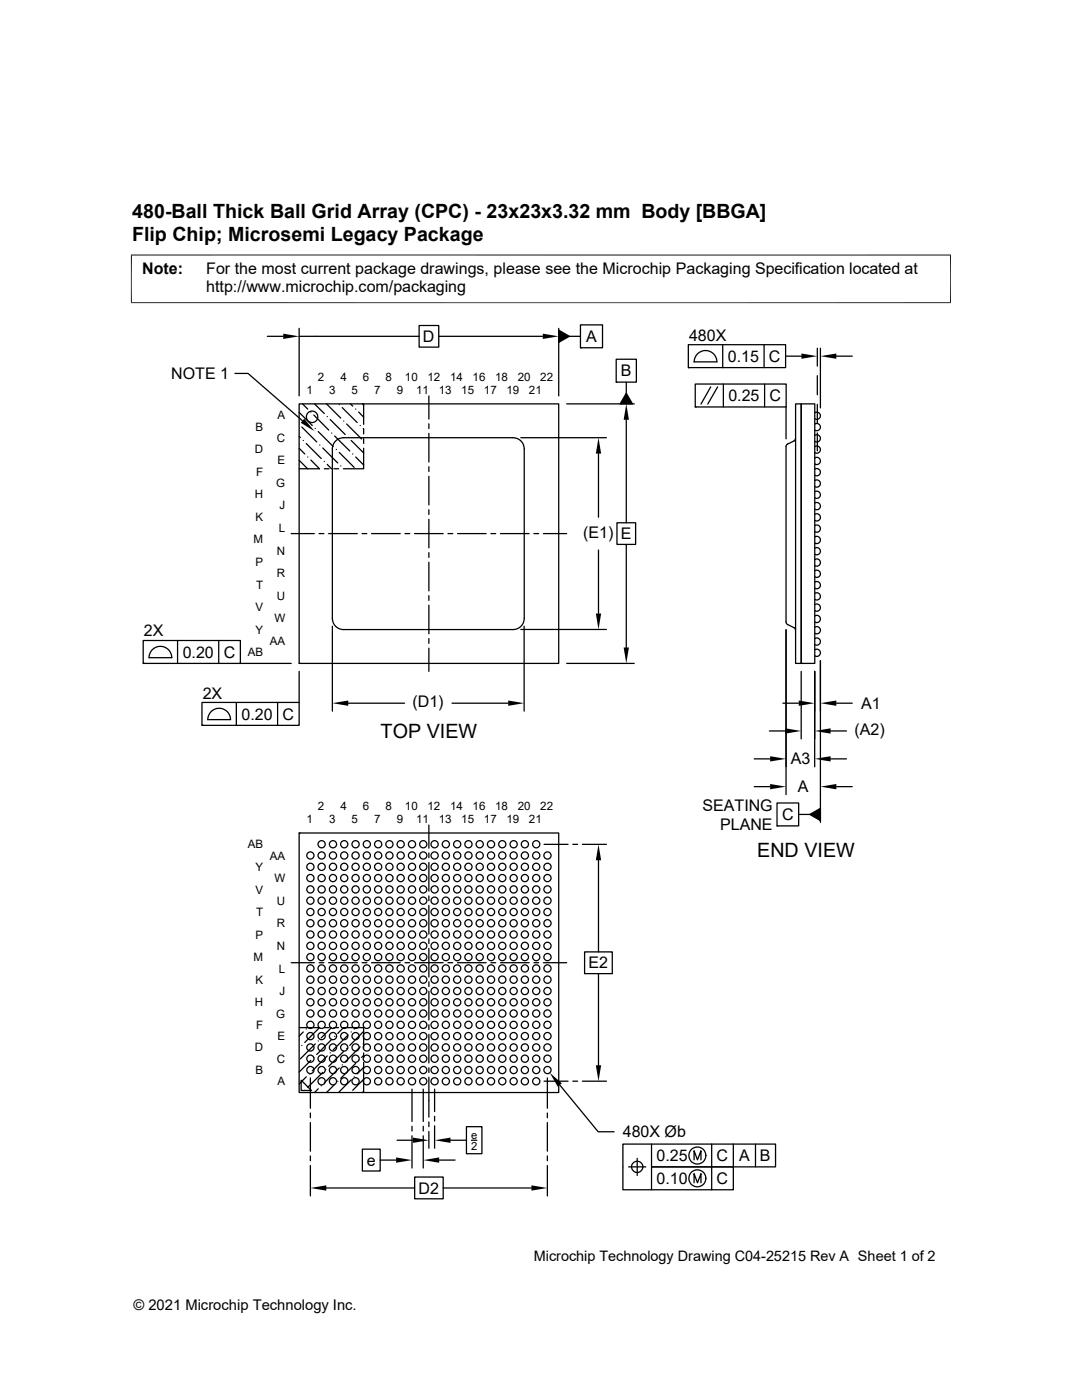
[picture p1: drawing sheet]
<svg xmlns="http://www.w3.org/2000/svg" width="216mm" height="279mm" viewBox="0 0 216 279" stroke-linecap="round" stroke-linejoin="round" font-family="sans-serif">
<g fill="none" stroke="#000" stroke-width=".25">
<path d="M46.9 74.5h2.6l10.8 9.5M53.3 67.1h3.2M59.7 67.1h23.9M59.7 65.5v13.5M83.6 65h3.9v4.3h-3.9zM85.6 79v4.6M87.5 67.1h20.8M111.5 65.9l2.1 1.2-2.1 1.2zM111.5 65.5v13.5M113.6 67.1h2.2M115.8 64.8h4.4v4.6h-4.4zM115.8 69.4h.1"/>
<path d="M123 71.7h4v4.6h-4zM123 76.3h.1M125 78.5l1.2 2.1h-2.5zM125 76.3v2.2M137.4 68.8h19.4v4.6h-19.4zM137.4 73.4h.1M138.5 72.2h4.5a2.26 2.26 0 0 0-2.2-2.2 2.26 2.26 0 0 0-2.3 2.2M138.7 76.6h18.2v4.6h-18.2zM141.8 77.2l-1.9 3.4M143.2 77.2l-2 3.4M144.2 68.8v4.6M144.3 76.6v4.6"/>
<path d="M152.5 68.8v4.6M152.6 76.6v4.6M156.7 71.1h3.2M163.1 69.5v3.6M163.1 75v3.8M163.7 69.5v11.9M166.9 71.1h3.2M59.7 80.6h51.8v51.8h-51.8zM59.7 91.9l1.7 1.7M59.7 87.1l.2 .2M59.7 89.5l1.1 1.1M59.7 82.3l2.6 2.6"/>
<path d="M60.2 85.2l3 3M60.4 80.6l1 1M60.5 87.9h.1M61.1 88.5l3 3M61.4 91.2h.1M62 91.8l1.8 1.8h-4.1M62 82.2h.1M62.6 82.8l3 3M62.8 80.6l1.9 1.9M62.9 85.5h.1M63.5 86.1l3 3M63.8 88.8h.1"/>
<path d="M64.4 89.4l3 3M64.7 92.1h.1M64.7 93.6h1M65.2 80.6l2.8 2.8M65.3 92.7l.8 .9M65.3 83.1h.1M65.9 83.7l3 3M66.2 86.4h.1M66.6 93.6h1M66.8 87l3 3M67 88l.7-.5 .9-.1h33.8a2.24 2.24 0 0 1 2.2 2.2v33.8a2.24 2.24 0 0 1-2.2 2.2h-33.8a2.24 2.24 0 0 1-2.3-2.2v-33.8l.2-.9zM67.1 89.7h.1"/>
<path d="M67.7 90.3l3 3M67.7 80.8h.1M68 93h.1M68.3 81.3l3 3M68.6 84h.1M69.2 84.6l3 3M69.5 87.3h.1M69.9 80.6l.5 .4M70.1 87.9l2.5 2.5M70.4 90.6h.1M71 91.2l1.6 1.6M71 81.6h.1"/>
<path d="M71.6 82.2l1 1M71.9 84.9h.1M72.3 80.6l.3 .3M72.5 85.5l.1 .1M72.6 89.5v4.1h-4.1M72.6 80.6v4.1M72.6 85.6v1M72.6 87.5v1M85.6 84.6v.9M85.6 86.5v5.7M85.6 93.2v.9M85.6 95.1v5.7"/>
<path d="M103.9 87.4h17.1M113.1 80.6h13.5M119.4 90.5v12.7M125 83.8v20.5M138.7 81.2h.1M156.8 81.2v6.4M158.4 88l-1.3 .6-.3 .4v35.2l.3 .4 1.4 .7 .2 .5M158.7 87.5l-.1 .3-.2 .2M158.7 80.6h1.2v51.8h-1.2zM159.9 80.6h2.7v51.8h-2.7zM162.6 98.1a.72 .72 0 0 1 1.1 .6 .72 .72 0 0 1-1.1 .6M162.6 95.9a.72 .72 0 0 1 1.1 .6 .72 .72 0 0 1-1.1 .6"/>
<path d="M162.6 93.6a.72 .72 0 0 1 1.1 .6 .72 .72 0 0 1-1.1 .6M162.6 91.4a.72 .72 0 0 1 1.1 .6 .72 .72 0 0 1-1.1 .6M162.6 89.1a.72 .72 0 0 1 1.1 .6 .72 .72 0 0 1-1.1 .6M162.6 86.9a.72 .72 0 0 1 1.1 .6 .72 .72 0 0 1-1.1 .6M162.6 84.6a.72 .72 0 0 1 1.1 .6 .72 .72 0 0 1-1.1 .6M162.6 82.4a.72 .72 0 0 1 1.1 .6 .72 .72 0 0 1-1.1 .6M163.1 80.7v3.8M163.1 86.4v3.6M58.1 106.5h4.6M63.7 106.5h.9M65.6 106.5h5.7M72.2 106.5h1"/>
<path d="M74.1 106.5h5.8M80.8 106.5h1M82.7 106.5h5.7M85.6 101.7v1M85.6 103.6v5.7M85.6 110.3v1M85.6 112.2v5.7M85.6 118.9v.9M89.4 106.5h.9M91.3 106.5h5.7M98 106.5h.9M99.9 106.5h5.7"/>
<path d="M106.5 106.5h1M108.4 106.5h4.7M119.4 109.8v12.6M123.1 104.3h3.7v4.3h-3.7zM125 108.6v20.6M162.6 118.4a.72 .72 0 0 1 1.1 .6 .72 .72 0 0 1-1.1 .6M162.6 116.2a.72 .72 0 0 1 1.1 .6 .72 .72 0 0 1-1.1 .6M162.6 113.9a.72 .72 0 0 1 1.1 .6 .72 .72 0 0 1-1.1 .6M162.6 111.7a.72 .72 0 0 1 1.1 .6 .72 .72 0 0 1-1.1 .6M162.6 109.4a.72 .72 0 0 1 1.1 .6 .72 .72 0 0 1-1.1 .6M162.6 107.2a.72 .72 0 0 1 1.1 .6 .72 .72 0 0 1-1.1 .6M162.6 104.9a.72 .72 0 0 1 1.1 .6 .72 .72 0 0 1-1.1 .6"/>
<path d="M162.6 102.7a.72 .72 0 0 1 1.1 .6 .72 .72 0 0 1-1.1 .5M162.6 100.4a.72 .72 0 0 1 1.1 .6 .72 .72 0 0 1-1.1 .6M28.6 127.8h19.4v4.6h-19.4zM28.6 132.4h.1M30.5 129.5a2.27 2.27 0 0 1 2.4-.3 2.27 2.27 0 0 1 1.4 2.1h-4.6l.3-1zM35.4 127.8v4.6M43.6 127.8v4.6M48 132.4h10.1M59.7 134v6.2M59.7 132.4h.1M66.3 125v16.9M85.6 120.8v5.7"/>
<path d="M85.6 127.4v1M85.6 129.3v4.7M103.9 125.6h17.1M104.6 125v16.9M113.1 132.4h13.5M156.8 125.7v32.9M159.9 132.4h.1M159.9 134v13.5M162.6 134v19M162.6 129.7a.72 .72 0 0 1 1.1 .6 .72 .72 0 0 1-1.1 .6M162.6 127.4a.72 .72 0 0 1 1.1 .6 .72 .72 0 0 1-1.1 .6M162.6 125.2a.72 .72 0 0 1 1.1 .6 .72 .72 0 0 1-1.1 .6"/>
<path d="M162.6 122.9a.72 .72 0 0 1 1.1 .6 .72 .72 0 0 1-1.1 .6M162.6 120.7a.72 .72 0 0 1 1.1 .6 .72 .72 0 0 1-1.1 .6M163.7 131.8v32.3M40.3 140.2h19.4v4.6h-19.4zM40.3 144.8h.1M42.2 141.9a2.27 2.27 0 0 1 2.5-.3 2.27 2.27 0 0 1 1.3 2h-4.5l.2-.9zM47.2 140.2v4.6M55.4 140.2v4.6M69.5 140.3h11.2M90.2 140.3h11.2M150.5 151.4h3.2M150.5 157h3.2"/>
<path d="M153.5 145.9h3.2M156.2 140.3h3.2M165.7 145.9h3.2M165.7 151.4h3.2M166.9 140.3h3.2M166.9 157h3.2M59.7 166.2h51.8v51.8h-51.8zM59.7 166.2h.1M85.6 164.7v4.6M85.6 170.2v1M85.6 172.1v5.7M85.6 178.8v.9"/>
<path d="M108.6 168.5h4.7M114.3 168.5h1M116.2 168.5h4.8M119.4 171.7v18.3M155 160.3h4.4v4.5h-4.4zM155 164.8h.1M159.4 162.5h2.2M161.6 162.5l2.1-1.2v2.5zM58.1 192.1h4.6M63.7 192.1h.9M65.6 192.1h5.7M72.2 192.1h1"/>
<path d="M74.1 192.1h5.8M80.8 192.1h1M82.7 192.1h5.7M85.6 180.7v5.7M85.6 187.4v.9M85.6 189.3v5.7M85.6 195.9v1M85.6 197.8v5.8M89.4 192.1h.9M91.3 192.1h5.7M98 192.1h.9M99.9 192.1h5.7"/>
<path d="M106.5 192.1h1M108.4 192.1h4.7M116.6 190h5.6v4.3h-5.6zM119.4 194.3v18.3M59.7 205.1h4.1l-3 2.9M60.1 215.6l2 2h-2zM60.2 208.6h.1M60.5 206l-.8 .8M60.8 217.6h.1M61.1 214.9l-1.4 1.4M61.1 205.4h.1M61.7 214.3h.1"/>
<path d="M61.9 215.1v6.1M62 211.6l-2.3 2.4M62.6 211h.1M62.9 208.3l-3 3M63.5 217.3l-.7 .7M63.5 207.8h.1M64.1 216.7h.1M64.4 214l-3 3M64.7 205.1h1M65 213.4h.1M65.3 210.7l-3 3M65.9 210.1h.1"/>
<path d="M66.1 205.1l-2 2M66.2 207.4l-3 3M66.6 205.1h1M66.8 216.4l-1.6 1.6M66.8 206.8h.1M67.4 215.8h.1M67.4 206.2l1.1-1.1h4.1v4.1M67.7 213.1l-3 3M68.3 212.5h.1M68.6 209.8l-3 3M69.2 209.2h.1M69.5 206.5l-3 3"/>
<path d="M70.1 215.5l-2.6 2.5M70.1 206h.1M70.7 214.9h.1M70.9 205.1l-.2 .3M71 212.2l-3 3M71.6 211.6h.1M71.9 208.9l-3 3M72.5 217.9l-.2 .1M72.5 208.3h.1M72.6 215.4l-2.2 2.2M72.6 210.1v1M72.6 212v1l-1.3 1.3"/>
<path d="M72.6 214v4M72.6 210.6l-.4 .4M72.6 205.8l-2.8 2.8M82.2 217.4v6.4M84.5 217.4v6.4M85.6 204.5v1M85.6 206.4v5.7M85.6 213.1v.9M85.6 215v7.9M86.7 217.4v4.4M108.6 215.8h4.7M109.2 215.1v6.1"/>
<path d="M111.7 216.5l7.7 9.4h3.1M114.3 215.8h1M116.2 215.8h4.8M61.9 222.1v1M61.9 224v5.7M61.9 230.7v.9M61.9 232.6v6.1M65.1 237.1h17.6M72.3 229.3h3.6v4.4h-3.6zM75.9 231.5h3.1M79.2 227.6h3.2M82.2 224.8v.9"/>
<path d="M82.2 226.7v6.4M82.7 234.9h5.7v4.3h-5.7zM84.5 224.8v.9M84.5 226.7v6.4M85.6 223.9v1M85.6 225.8v3.4M86.7 222.8v.9M86.7 224.7v4.5M87.6 231.5h3.2M88.4 237.1h17.6M89.9 227.6h3.2M93.1 224.9h3.1v5.4h-3.1z"/>
<path d="M94.1 227.6h1M109.2 222.1v1M109.2 224v5.7M109.2 230.7v.9M109.2 232.6v6.1M125.4 232.9h3.5M127.1 231.2v3.4M128.3 232.9a1.13 1.13 0 0 1-1.6 .9 1.13 1.13 0 0 1-.3-1.8 1.13 1.13 0 0 1 1.8 .5l.1 .4M130 228.3v4.6h16.3v4.5h-22v-9.1h30.4v4.6h-24.7v4.5M138.5 231.5v-1.8l.7 1.8 .7-1.8v1.8M138.5 236.1v-1.9l.7 1.9 .7-1.9v1.9M142 228.3v9.1"/>
<path d="M146.3 228.3v4.6M150.7 228.3v4.6"/>
<circle cx="62.3" cy="83.2" r="1.15"/>
<circle cx="61.9" cy="173" r=".71"/>
<circle cx="61.9" cy="179.7" r=".71"/>
<circle cx="61.9" cy="175.2" r=".71"/>
<circle cx="61.9" cy="177.5" r=".71"/>
<circle cx="61.9" cy="170.7" r=".71"/>
<circle cx="64.2" cy="179.7" r=".71"/>
<circle cx="64.2" cy="170.7" r=".71"/>
<circle cx="64.2" cy="175.2" r=".71"/>
<circle cx="64.2" cy="177.5" r=".71"/>
<circle cx="64.2" cy="173" r=".71"/>
<circle cx="64.2" cy="168.5" r=".71"/>
<circle cx="66.4" cy="179.7" r=".71"/>
<circle cx="66.4" cy="177.5" r=".71"/>
<circle cx="66.4" cy="173" r=".71"/>
<circle cx="66.4" cy="170.7" r=".71"/>
<circle cx="66.4" cy="168.5" r=".71"/>
<circle cx="66.4" cy="175.2" r=".71"/>
<circle cx="68.7" cy="173" r=".71"/>
<circle cx="68.7" cy="168.5" r=".71"/>
<circle cx="68.7" cy="179.7" r=".71"/>
<circle cx="68.7" cy="170.7" r=".71"/>
<circle cx="68.7" cy="177.5" r=".71"/>
<circle cx="68.7" cy="175.2" r=".71"/>
<circle cx="71" cy="170.7" r=".71"/>
<circle cx="71" cy="168.5" r=".71"/>
<circle cx="71" cy="179.7" r=".71"/>
<circle cx="71" cy="177.5" r=".71"/>
<circle cx="71" cy="173" r=".71"/>
<circle cx="71" cy="175.2" r=".71"/>
<circle cx="73.2" cy="177.5" r=".71"/>
<circle cx="73.2" cy="175.2" r=".71"/>
<circle cx="73.2" cy="173" r=".71"/>
<circle cx="73.2" cy="179.7" r=".71"/>
<circle cx="73.2" cy="168.5" r=".71"/>
<circle cx="73.2" cy="170.7" r=".71"/>
<circle cx="75.5" cy="177.5" r=".71"/>
<circle cx="75.5" cy="173" r=".71"/>
<circle cx="75.5" cy="179.7" r=".71"/>
<circle cx="75.5" cy="175.2" r=".71"/>
<circle cx="75.5" cy="170.7" r=".71"/>
<circle cx="75.5" cy="168.5" r=".71"/>
<circle cx="77.7" cy="179.7" r=".71"/>
<circle cx="77.7" cy="177.5" r=".71"/>
<circle cx="77.7" cy="170.7" r=".71"/>
<circle cx="77.7" cy="168.5" r=".71"/>
<circle cx="77.7" cy="175.2" r=".71"/>
<circle cx="77.7" cy="173" r=".71"/>
<circle cx="80" cy="175.2" r=".71"/>
<circle cx="80" cy="168.5" r=".71"/>
<circle cx="80" cy="170.7" r=".71"/>
<circle cx="80" cy="179.7" r=".71"/>
<circle cx="80" cy="173" r=".71"/>
<circle cx="80" cy="177.5" r=".71"/>
<circle cx="82.2" cy="173" r=".71"/>
<circle cx="82.2" cy="177.5" r=".71"/>
<circle cx="82.2" cy="170.7" r=".71"/>
<circle cx="82.2" cy="168.5" r=".71"/>
<circle cx="82.2" cy="179.7" r=".71"/>
<circle cx="82.2" cy="175.2" r=".71"/>
<circle cx="84.5" cy="173" r=".71"/>
<circle cx="84.5" cy="170.7" r=".71"/>
<circle cx="84.5" cy="175.2" r=".71"/>
<circle cx="84.5" cy="177.5" r=".71"/>
<circle cx="84.5" cy="179.7" r=".71"/>
<circle cx="84.5" cy="168.5" r=".71"/>
<circle cx="86.7" cy="177.5" r=".71"/>
<circle cx="86.7" cy="175.2" r=".71"/>
<circle cx="86.7" cy="170.7" r=".71"/>
<circle cx="86.7" cy="168.5" r=".71"/>
<circle cx="86.7" cy="173" r=".71"/>
<circle cx="86.7" cy="179.7" r=".71"/>
<circle cx="89" cy="179.7" r=".71"/>
<circle cx="89" cy="177.5" r=".71"/>
<circle cx="89" cy="173" r=".71"/>
<circle cx="89" cy="168.5" r=".71"/>
<circle cx="89" cy="175.2" r=".71"/>
<circle cx="89" cy="170.7" r=".71"/>
<circle cx="91.2" cy="179.7" r=".71"/>
<circle cx="91.2" cy="177.5" r=".71"/>
<circle cx="91.2" cy="175.2" r=".71"/>
<circle cx="91.2" cy="173" r=".71"/>
<circle cx="91.2" cy="168.5" r=".71"/>
<circle cx="91.2" cy="170.7" r=".71"/>
<circle cx="93.5" cy="177.5" r=".71"/>
<circle cx="93.5" cy="179.7" r=".71"/>
<circle cx="93.5" cy="173" r=".71"/>
<circle cx="93.5" cy="170.7" r=".71"/>
<circle cx="93.5" cy="175.2" r=".71"/>
<circle cx="93.5" cy="168.5" r=".71"/>
<circle cx="95.7" cy="177.5" r=".71"/>
<circle cx="95.7" cy="175.2" r=".71"/>
<circle cx="95.7" cy="173" r=".71"/>
<circle cx="95.7" cy="168.5" r=".71"/>
<circle cx="95.7" cy="179.7" r=".71"/>
<circle cx="95.7" cy="170.7" r=".71"/>
<circle cx="98" cy="179.7" r=".71"/>
<circle cx="98" cy="177.5" r=".71"/>
<circle cx="98" cy="170.7" r=".71"/>
<circle cx="98" cy="168.5" r=".71"/>
<circle cx="98" cy="175.2" r=".71"/>
<circle cx="98" cy="173" r=".71"/>
<circle cx="100.2" cy="179.7" r=".71"/>
<circle cx="100.2" cy="175.2" r=".71"/>
<circle cx="100.2" cy="170.7" r=".71"/>
<circle cx="100.2" cy="177.5" r=".71"/>
<circle cx="100.2" cy="173" r=".71"/>
<circle cx="100.2" cy="168.5" r=".71"/>
<circle cx="102.5" cy="177.5" r=".71"/>
<circle cx="102.5" cy="179.7" r=".71"/>
<circle cx="102.5" cy="170.7" r=".71"/>
<circle cx="102.5" cy="175.2" r=".71"/>
<circle cx="102.5" cy="173" r=".71"/>
<circle cx="102.5" cy="168.5" r=".71"/>
<circle cx="104.7" cy="179.7" r=".71"/>
<circle cx="104.7" cy="177.5" r=".71"/>
<circle cx="104.7" cy="175.2" r=".71"/>
<circle cx="104.7" cy="173" r=".71"/>
<circle cx="104.7" cy="170.7" r=".71"/>
<circle cx="104.7" cy="168.5" r=".71"/>
<circle cx="107" cy="173" r=".71"/>
<circle cx="107" cy="170.7" r=".71"/>
<circle cx="107" cy="175.2" r=".71"/>
<circle cx="107" cy="168.5" r=".71"/>
<circle cx="107" cy="179.7" r=".71"/>
<circle cx="107" cy="177.5" r=".71"/>
<circle cx="109.2" cy="177.5" r=".71"/>
<circle cx="109.2" cy="173" r=".71"/>
<circle cx="109.2" cy="179.7" r=".71"/>
<circle cx="109.2" cy="175.2" r=".71"/>
<circle cx="109.2" cy="170.7" r=".71"/>
<circle cx="61.9" cy="195.5" r=".71"/>
<circle cx="61.9" cy="188.8" r=".71"/>
<circle cx="61.9" cy="184.3" r=".71"/>
<circle cx="61.9" cy="193.3" r=".71"/>
<circle cx="61.9" cy="191" r=".71"/>
<circle cx="61.9" cy="182" r=".71"/>
<circle cx="61.9" cy="197.8" r=".71"/>
<circle cx="61.9" cy="186.5" r=".71"/>
<circle cx="64.2" cy="193.3" r=".71"/>
<circle cx="64.2" cy="188.8" r=".71"/>
<circle cx="64.2" cy="186.5" r=".71"/>
<circle cx="64.2" cy="184.3" r=".71"/>
<circle cx="64.2" cy="197.8" r=".71"/>
<circle cx="64.2" cy="195.5" r=".71"/>
<circle cx="64.2" cy="191" r=".71"/>
<circle cx="64.2" cy="182" r=".71"/>
<circle cx="66.4" cy="197.8" r=".71"/>
<circle cx="66.4" cy="193.3" r=".71"/>
<circle cx="66.4" cy="188.8" r=".71"/>
<circle cx="66.4" cy="186.5" r=".71"/>
<circle cx="66.4" cy="184.3" r=".71"/>
<circle cx="66.4" cy="195.5" r=".71"/>
<circle cx="66.4" cy="191" r=".71"/>
<circle cx="66.4" cy="182" r=".71"/>
<circle cx="68.7" cy="188.8" r=".71"/>
<circle cx="68.7" cy="191" r=".71"/>
<circle cx="68.7" cy="184.3" r=".71"/>
<circle cx="68.7" cy="197.8" r=".71"/>
<circle cx="68.7" cy="193.3" r=".71"/>
<circle cx="68.7" cy="182" r=".71"/>
<circle cx="68.7" cy="195.5" r=".71"/>
<circle cx="68.7" cy="186.5" r=".71"/>
<circle cx="71" cy="188.8" r=".71"/>
<circle cx="71" cy="195.5" r=".71"/>
<circle cx="71" cy="193.3" r=".71"/>
<circle cx="71" cy="191" r=".71"/>
<circle cx="71" cy="182" r=".71"/>
<circle cx="71" cy="197.8" r=".71"/>
<circle cx="71" cy="184.3" r=".71"/>
<circle cx="71" cy="186.5" r=".71"/>
<circle cx="73.2" cy="182" r=".71"/>
<circle cx="73.2" cy="193.3" r=".71"/>
<circle cx="73.2" cy="186.5" r=".71"/>
<circle cx="73.2" cy="195.5" r=".71"/>
<circle cx="73.2" cy="197.8" r=".71"/>
<circle cx="73.2" cy="184.3" r=".71"/>
<circle cx="73.2" cy="188.8" r=".71"/>
<circle cx="73.2" cy="191" r=".71"/>
<circle cx="75.5" cy="193.3" r=".71"/>
<circle cx="75.5" cy="191" r=".71"/>
<circle cx="75.5" cy="182" r=".71"/>
<circle cx="75.5" cy="197.8" r=".71"/>
<circle cx="75.5" cy="195.5" r=".71"/>
<circle cx="75.5" cy="186.5" r=".71"/>
<circle cx="75.5" cy="184.3" r=".71"/>
<circle cx="75.5" cy="188.8" r=".71"/>
<circle cx="77.7" cy="191" r=".71"/>
<circle cx="77.7" cy="197.8" r=".71"/>
<circle cx="77.7" cy="188.8" r=".71"/>
<circle cx="77.7" cy="195.5" r=".71"/>
<circle cx="77.7" cy="186.5" r=".71"/>
<circle cx="77.7" cy="193.3" r=".71"/>
<circle cx="77.7" cy="184.3" r=".71"/>
<circle cx="77.7" cy="182" r=".71"/>
<circle cx="80" cy="191" r=".71"/>
<circle cx="80" cy="197.8" r=".71"/>
<circle cx="80" cy="195.5" r=".71"/>
<circle cx="80" cy="186.5" r=".71"/>
<circle cx="80" cy="184.3" r=".71"/>
<circle cx="80" cy="182" r=".71"/>
<circle cx="80" cy="188.8" r=".71"/>
<circle cx="80" cy="193.3" r=".71"/>
<circle cx="82.2" cy="195.5" r=".71"/>
<circle cx="82.2" cy="184.3" r=".71"/>
<circle cx="82.2" cy="197.8" r=".71"/>
<circle cx="82.2" cy="193.3" r=".71"/>
<circle cx="82.2" cy="191" r=".71"/>
<circle cx="82.2" cy="188.8" r=".71"/>
<circle cx="82.2" cy="182" r=".71"/>
<circle cx="82.2" cy="186.5" r=".71"/>
<circle cx="84.5" cy="197.8" r=".71"/>
<circle cx="84.5" cy="193.3" r=".71"/>
<circle cx="84.5" cy="186.5" r=".71"/>
<circle cx="84.5" cy="191" r=".71"/>
<circle cx="84.5" cy="184.3" r=".71"/>
<circle cx="84.5" cy="182" r=".71"/>
<circle cx="84.5" cy="195.5" r=".71"/>
<circle cx="84.5" cy="188.8" r=".71"/>
<circle cx="86.7" cy="186.5" r=".71"/>
<circle cx="86.7" cy="193.3" r=".71"/>
<circle cx="86.7" cy="188.8" r=".71"/>
<circle cx="86.7" cy="182" r=".71"/>
<circle cx="86.7" cy="195.5" r=".71"/>
<circle cx="86.7" cy="191" r=".71"/>
<circle cx="86.7" cy="184.3" r=".71"/>
<circle cx="86.7" cy="197.8" r=".71"/>
<circle cx="89" cy="188.8" r=".71"/>
<circle cx="89" cy="184.3" r=".71"/>
<circle cx="89" cy="195.5" r=".71"/>
<circle cx="89" cy="193.3" r=".71"/>
<circle cx="89" cy="191" r=".71"/>
<circle cx="89" cy="186.5" r=".71"/>
<circle cx="89" cy="182" r=".71"/>
<circle cx="89" cy="197.8" r=".71"/>
<circle cx="91.2" cy="182" r=".71"/>
<circle cx="91.2" cy="195.5" r=".71"/>
<circle cx="91.2" cy="193.3" r=".71"/>
<circle cx="91.2" cy="197.8" r=".71"/>
<circle cx="91.2" cy="188.8" r=".71"/>
<circle cx="91.2" cy="186.5" r=".71"/>
<circle cx="91.2" cy="184.3" r=".71"/>
<circle cx="91.2" cy="191" r=".71"/>
<circle cx="93.5" cy="195.5" r=".71"/>
<circle cx="93.5" cy="186.5" r=".71"/>
<circle cx="93.5" cy="193.3" r=".71"/>
<circle cx="93.5" cy="191" r=".71"/>
<circle cx="93.5" cy="182" r=".71"/>
<circle cx="93.5" cy="188.8" r=".71"/>
<circle cx="93.5" cy="184.3" r=".71"/>
<circle cx="93.5" cy="197.8" r=".71"/>
<circle cx="95.7" cy="195.5" r=".71"/>
<circle cx="95.7" cy="191" r=".71"/>
<circle cx="95.7" cy="186.5" r=".71"/>
<circle cx="95.7" cy="188.8" r=".71"/>
<circle cx="95.7" cy="184.3" r=".71"/>
<circle cx="95.7" cy="182" r=".71"/>
<circle cx="95.7" cy="197.8" r=".71"/>
<circle cx="95.7" cy="193.3" r=".71"/>
<circle cx="98" cy="197.8" r=".71"/>
<circle cx="98" cy="186.5" r=".71"/>
<circle cx="98" cy="195.5" r=".71"/>
<circle cx="98" cy="188.8" r=".71"/>
<circle cx="98" cy="184.3" r=".71"/>
<circle cx="98" cy="182" r=".71"/>
<circle cx="98" cy="191" r=".71"/>
<circle cx="98" cy="193.3" r=".71"/>
<circle cx="100.2" cy="197.8" r=".71"/>
<circle cx="100.2" cy="184.3" r=".71"/>
<circle cx="100.2" cy="186.5" r=".71"/>
<circle cx="100.2" cy="195.5" r=".71"/>
<circle cx="100.2" cy="191" r=".71"/>
<circle cx="100.2" cy="182" r=".71"/>
<circle cx="100.2" cy="193.3" r=".71"/>
<circle cx="100.2" cy="188.8" r=".71"/>
<circle cx="102.5" cy="195.5" r=".71"/>
<circle cx="102.5" cy="197.8" r=".71"/>
<circle cx="102.5" cy="193.3" r=".71"/>
<circle cx="102.5" cy="191" r=".71"/>
<circle cx="102.5" cy="188.8" r=".71"/>
<circle cx="102.5" cy="182" r=".71"/>
<circle cx="102.5" cy="186.5" r=".71"/>
<circle cx="102.5" cy="184.3" r=".71"/>
<circle cx="104.7" cy="197.8" r=".71"/>
<circle cx="104.7" cy="186.5" r=".71"/>
<circle cx="104.7" cy="184.3" r=".71"/>
<circle cx="104.7" cy="191" r=".71"/>
<circle cx="104.7" cy="182" r=".71"/>
<circle cx="104.7" cy="193.3" r=".71"/>
<circle cx="104.7" cy="188.8" r=".71"/>
<circle cx="104.7" cy="195.5" r=".71"/>
<circle cx="107" cy="188.8" r=".71"/>
<circle cx="107" cy="186.5" r=".71"/>
<circle cx="107" cy="191" r=".71"/>
<circle cx="107" cy="184.3" r=".71"/>
<circle cx="107" cy="182" r=".71"/>
<circle cx="107" cy="197.8" r=".71"/>
<circle cx="107" cy="195.5" r=".71"/>
<circle cx="107" cy="193.3" r=".71"/>
<circle cx="109.2" cy="193.3" r=".71"/>
<circle cx="109.2" cy="191" r=".71"/>
<circle cx="109.2" cy="188.8" r=".71"/>
<circle cx="109.2" cy="186.5" r=".71"/>
<circle cx="109.2" cy="197.8" r=".71"/>
<circle cx="109.2" cy="195.5" r=".71"/>
<circle cx="109.2" cy="184.3" r=".71"/>
<circle cx="109.2" cy="182" r=".71"/>
<circle cx="61.9" cy="213.6" r=".71"/>
<circle cx="61.9" cy="206.8" r=".71"/>
<circle cx="61.9" cy="200" r=".71"/>
<circle cx="61.9" cy="211.3" r=".71"/>
<circle cx="61.9" cy="204.5" r=".71"/>
<circle cx="61.9" cy="202.3" r=".71"/>
<circle cx="61.9" cy="209" r=".71"/>
<circle cx="64.2" cy="206.8" r=".71"/>
<circle cx="64.2" cy="213.6" r=".71"/>
<circle cx="64.2" cy="211.3" r=".71"/>
<circle cx="64.2" cy="202.3" r=".71"/>
<circle cx="64.2" cy="200" r=".71"/>
<circle cx="64.2" cy="215.8" r=".71"/>
<circle cx="64.2" cy="209" r=".71"/>
<circle cx="64.2" cy="204.5" r=".71"/>
<circle cx="66.4" cy="206.8" r=".71"/>
<circle cx="66.4" cy="215.8" r=".71"/>
<circle cx="66.4" cy="209" r=".71"/>
<circle cx="66.4" cy="211.3" r=".71"/>
<circle cx="66.4" cy="213.6" r=".71"/>
<circle cx="66.4" cy="204.5" r=".71"/>
<circle cx="66.4" cy="202.3" r=".71"/>
<circle cx="66.4" cy="200" r=".71"/>
<circle cx="68.7" cy="215.8" r=".71"/>
<circle cx="68.7" cy="209" r=".71"/>
<circle cx="68.7" cy="200" r=".71"/>
<circle cx="68.7" cy="204.5" r=".71"/>
<circle cx="68.7" cy="213.6" r=".71"/>
<circle cx="68.7" cy="211.3" r=".71"/>
<circle cx="68.7" cy="206.8" r=".71"/>
<circle cx="68.7" cy="202.3" r=".71"/>
<circle cx="71" cy="215.8" r=".71"/>
<circle cx="71" cy="213.6" r=".71"/>
<circle cx="71" cy="211.3" r=".71"/>
<circle cx="71" cy="206.8" r=".71"/>
<circle cx="71" cy="209" r=".71"/>
<circle cx="71" cy="204.5" r=".71"/>
<circle cx="71" cy="202.3" r=".71"/>
<circle cx="71" cy="200" r=".71"/>
<circle cx="73.2" cy="211.3" r=".71"/>
<circle cx="73.2" cy="206.8" r=".71"/>
<circle cx="73.2" cy="204.5" r=".71"/>
<circle cx="73.2" cy="202.3" r=".71"/>
<circle cx="73.2" cy="213.6" r=".71"/>
<circle cx="73.2" cy="215.8" r=".71"/>
<circle cx="73.2" cy="209" r=".71"/>
<circle cx="73.2" cy="200" r=".71"/>
<circle cx="75.5" cy="215.8" r=".71"/>
<circle cx="75.5" cy="213.6" r=".71"/>
<circle cx="75.5" cy="204.5" r=".71"/>
<circle cx="75.5" cy="202.3" r=".71"/>
<circle cx="75.5" cy="206.8" r=".71"/>
<circle cx="75.5" cy="209" r=".71"/>
<circle cx="75.5" cy="200" r=".71"/>
<circle cx="75.5" cy="211.3" r=".71"/>
<circle cx="77.7" cy="215.8" r=".71"/>
<circle cx="77.7" cy="206.8" r=".71"/>
<circle cx="77.7" cy="213.6" r=".71"/>
<circle cx="77.7" cy="211.3" r=".71"/>
<circle cx="77.7" cy="204.5" r=".71"/>
<circle cx="77.7" cy="202.3" r=".71"/>
<circle cx="77.7" cy="200" r=".71"/>
<circle cx="77.7" cy="209" r=".71"/>
<circle cx="80" cy="213.6" r=".71"/>
<circle cx="80" cy="206.8" r=".71"/>
<circle cx="80" cy="209" r=".71"/>
<circle cx="80" cy="204.5" r=".71"/>
<circle cx="80" cy="200" r=".71"/>
<circle cx="80" cy="215.8" r=".71"/>
<circle cx="80" cy="211.3" r=".71"/>
<circle cx="80" cy="202.3" r=".71"/>
<circle cx="82.2" cy="213.6" r=".71"/>
<circle cx="82.2" cy="206.8" r=".71"/>
<circle cx="82.2" cy="211.3" r=".71"/>
<circle cx="82.2" cy="209" r=".71"/>
<circle cx="82.2" cy="215.8" r=".71"/>
<circle cx="82.2" cy="204.5" r=".71"/>
<circle cx="82.2" cy="202.3" r=".71"/>
<circle cx="82.2" cy="200" r=".71"/>
<circle cx="84.5" cy="209" r=".71"/>
<circle cx="84.5" cy="211.3" r=".71"/>
<circle cx="84.5" cy="215.8" r=".71"/>
<circle cx="84.5" cy="213.6" r=".71"/>
<circle cx="84.5" cy="206.8" r=".71"/>
<circle cx="84.5" cy="204.5" r=".71"/>
<circle cx="84.5" cy="202.3" r=".71"/>
<circle cx="84.5" cy="200" r=".71"/>
<circle cx="86.7" cy="213.6" r=".71"/>
<circle cx="86.7" cy="204.5" r=".71"/>
<circle cx="86.7" cy="202.3" r=".71"/>
<circle cx="86.7" cy="200" r=".71"/>
<circle cx="86.7" cy="211.3" r=".71"/>
<circle cx="86.7" cy="209" r=".71"/>
<circle cx="86.7" cy="206.8" r=".71"/>
<circle cx="86.7" cy="215.8" r=".71"/>
<circle cx="89" cy="215.8" r=".71"/>
<circle cx="89" cy="211.3" r=".71"/>
<circle cx="89" cy="209" r=".71"/>
<circle cx="89" cy="204.5" r=".71"/>
<circle cx="89" cy="202.3" r=".71"/>
<circle cx="89" cy="200" r=".71"/>
<circle cx="89" cy="213.6" r=".71"/>
<circle cx="89" cy="206.8" r=".71"/>
<circle cx="91.2" cy="213.6" r=".71"/>
<circle cx="91.2" cy="202.3" r=".71"/>
<circle cx="91.2" cy="211.3" r=".71"/>
<circle cx="91.2" cy="209" r=".71"/>
<circle cx="91.2" cy="206.8" r=".71"/>
<circle cx="91.2" cy="215.8" r=".71"/>
<circle cx="91.2" cy="204.5" r=".71"/>
<circle cx="91.2" cy="200" r=".71"/>
<circle cx="93.5" cy="204.5" r=".71"/>
<circle cx="93.5" cy="202.3" r=".71"/>
<circle cx="93.5" cy="215.8" r=".71"/>
<circle cx="93.5" cy="209" r=".71"/>
<circle cx="93.5" cy="213.6" r=".71"/>
<circle cx="93.5" cy="211.3" r=".71"/>
<circle cx="93.5" cy="200" r=".71"/>
<circle cx="93.5" cy="206.8" r=".71"/>
<circle cx="95.7" cy="211.3" r=".71"/>
<circle cx="95.7" cy="204.5" r=".71"/>
<circle cx="95.7" cy="200" r=".71"/>
<circle cx="95.7" cy="215.8" r=".71"/>
<circle cx="95.7" cy="209" r=".71"/>
<circle cx="95.7" cy="206.8" r=".71"/>
<circle cx="95.7" cy="202.3" r=".71"/>
<circle cx="95.7" cy="213.6" r=".71"/>
<circle cx="98" cy="213.6" r=".71"/>
<circle cx="98" cy="200" r=".71"/>
<circle cx="98" cy="206.8" r=".71"/>
<circle cx="98" cy="204.5" r=".71"/>
<circle cx="98" cy="209" r=".71"/>
<circle cx="98" cy="202.3" r=".71"/>
<circle cx="98" cy="215.8" r=".71"/>
<circle cx="98" cy="211.3" r=".71"/>
<circle cx="100.2" cy="211.3" r=".71"/>
<circle cx="100.2" cy="209" r=".71"/>
<circle cx="100.2" cy="204.5" r=".71"/>
<circle cx="100.2" cy="202.3" r=".71"/>
<circle cx="100.2" cy="200" r=".71"/>
<circle cx="100.2" cy="213.6" r=".71"/>
<circle cx="100.2" cy="206.8" r=".71"/>
<circle cx="100.2" cy="215.8" r=".71"/>
<circle cx="102.5" cy="206.8" r=".71"/>
<circle cx="102.5" cy="215.8" r=".71"/>
<circle cx="102.5" cy="213.6" r=".71"/>
<circle cx="102.5" cy="209" r=".71"/>
<circle cx="102.5" cy="211.3" r=".71"/>
<circle cx="102.5" cy="202.3" r=".71"/>
<circle cx="102.5" cy="200" r=".71"/>
<circle cx="102.5" cy="204.5" r=".71"/>
<circle cx="104.7" cy="213.6" r=".71"/>
<circle cx="104.7" cy="211.3" r=".71"/>
<circle cx="104.7" cy="206.8" r=".71"/>
<circle cx="104.7" cy="204.5" r=".71"/>
<circle cx="104.7" cy="209" r=".71"/>
<circle cx="104.7" cy="202.3" r=".71"/>
<circle cx="104.7" cy="200" r=".71"/>
<circle cx="104.7" cy="215.8" r=".71"/>
<circle cx="107" cy="200" r=".71"/>
<circle cx="107" cy="204.5" r=".71"/>
<circle cx="107" cy="215.8" r=".71"/>
<circle cx="107" cy="213.6" r=".71"/>
<circle cx="107" cy="211.3" r=".71"/>
<circle cx="107" cy="209" r=".71"/>
<circle cx="107" cy="206.8" r=".71"/>
<circle cx="107" cy="202.3" r=".71"/>
<circle cx="109.2" cy="206.8" r=".71"/>
<circle cx="109.2" cy="204.5" r=".71"/>
<circle cx="109.2" cy="200" r=".71"/>
<circle cx="109.2" cy="213.6" r=".71"/>
<circle cx="109.2" cy="211.3" r=".71"/>
<circle cx="109.2" cy="202.3" r=".71"/>
<circle cx="109.2" cy="209" r=".71"/>
<circle cx="139.2" cy="230.6" r="1.69"/>
<circle cx="139.2" cy="235.2" r="1.69"/>
</g>
<g fill="#000">
<path d="M56.5 66.6l3.2 .5-3.2 .5zM108.3 66.6l3.2 .5-3.2 .5zM111.5 65.9l2.1 1.2-2.1 1.2zM159.9 70.5l3.2 .6-3.2 .5zM163.7 71.1l3.2-.6v1.1zM60.7 83.6l2.1 2.5-2.8-1.7zM119.4 87.4l.6 3.1h-1.1zM125 80.6l.5 3.2h-1.1zM125 78.5l1.2 2.1h-2.5zM66.3 140.3l3.2-.5v1.1zM101.4 139.8l3.2 .5-3.2 .6zM118.9 122.4h1.1l-.6 3.2z"/>
<path d="M124.4 129.2h1.1l-.5 3.2zM159.4 139.8l3.2 .5-3.2 .6zM163.7 140.3l3.2-.5v1.1zM153.7 150.9l3.1 .5-3.1 .6zM153.7 156.5l3.1 .5-3.1 .5zM156.7 145.4l3.2 .5-3.2 .5zM162.6 145.9l3.1-.5v1zM162.6 151.4l3.1-.5v1.1zM163.7 157l3.2-.5v1zM119.4 168.5l.6 3.2h-1.1zM161.6 162.5l2.1-1.2v2.5zM109.7 214.1l2.4 2.1-.8 .7z"/>
<path d="M118.9 212.6h1.1l-.6 3.2zM61.9 237.1l3.2-.5v1zM79 231l3.2 .5-3.2 .6zM82.4 227l3.2 .6-3.2 .5zM84.5 231.5l3.1-.5v1.1zM86.7 227.6l3.2-.6v1.1zM106 236.6l3.2 .5-3.2 .5z"/>
</g>
<path d="M26.1 50.9h163.7M26.2 50.8v9.7M189.7 50.8v9.7M26.1 60.4h163.7" fill="none" stroke="#000" stroke-width=".2"/>
<g font-size="3.9">
<text x="26.4" y="43.5">480-Ball Thick Ball Grid Array (CPC) - 23x23x3.32 mm Body [BBGA]</text>
<text x="26.4" y="48.1">Flip Chip; Microsemi Legacy Package</text>
<text x="75.9" y="147.3">TOP VIEW</text>
<text x="151.1" y="171.1">END VIEW</text>
</g>
<g font-size="3.2">
<text x="28.4" y="54.7">Note:</text>
<text x="41.1" y="58.3">http://www.microchip.com/packaging</text>
<text x="41.1" y="54.7">For the most current package drawings, please see the Microchip Packaging Specification located at</text>
<text x="84.4" y="68.3">D</text>
<text x="117" y="68.3">A</text>
<text x="137.5" y="68">480X</text>
<text x="34.2" y="75.6">NOTE 1</text>
<text x="123.9" y="75.1">B</text>
<text x="145.2" y="72.2">0.15</text>
<text x="153.4" y="72.2">C</text>
<text x="145.3" y="80.1">0.25</text>
<text x="153.5" y="80.1">C</text>
<text x="116.4" y="107.3">(E1)</text>
<text x="123.9" y="107.6">E</text>
<text x="28.7" y="127">2X</text>
<text x="36.4" y="131.2">0.20</text>
<text x="44.6" y="131.3">C</text>
<text x="40.4" y="139.4">2X</text>
<text x="48.2" y="143.6">0.20</text>
<text x="56.4" y="143.6">C</text>
<text x="82.3" y="141.1">(D1)</text>
<text x="171.8" y="141.5">A1</text>
<text x="170.5" y="146.7">(A2)</text>
<text x="157.8" y="152.6">A3</text>
<text x="140.2" y="161.9">SEATING</text>
<text x="159.2" y="158.1">A</text>
<text x="143.7" y="165.7">PLANE</text>
<text x="156" y="163.7">C</text>
<text x="117.4" y="193.3">E2</text>
<text x="124.3" y="227">480X Øb</text>
<text x="73.2" y="232.6">e</text>
<text x="131" y="231.7">0.25</text>
<text x="143" y="231.7">C</text>
<text x="147.5" y="231.7">A</text>
<text x="151.6" y="231.7">B</text>
<text x="83.5" y="238.2">D2</text>
<text x="131" y="236.3">0.10</text>
<text x="143" y="236.3">C</text>
</g>
<g font-size="2.9">
<text x="106.5" y="251.7">Microchip Technology Drawing C04-25215 Rev A Sheet 1 of 2</text>
<text x="26.6" y="261.3">© 2021 Microchip Technology Inc.</text>
</g>
<g font-size="2.3">
<text x="63.4" y="76.1">2</text>
<text x="67.9" y="76.1">4</text>
<text x="72.4" y="76.1">6</text>
<text x="76.9" y="76.1">8</text>
<text x="80.8" y="76.1">10</text>
<text x="85.3" y="76.1">12</text>
<text x="89.8" y="76.1">14</text>
<text x="94.3" y="76.1">16</text>
<text x="98.8" y="76.1">18</text>
<text x="103.3" y="76.1">20</text>
<text x="107.8" y="76.1">22</text>
<text x="55.4" y="83.7">A</text>
<text x="61.2" y="78.6">1</text>
<text x="65.7" y="78.6">3</text>
<text x="70.2" y="78.6">5</text>
<text x="74.7" y="78.6">7</text>
<text x="79.2" y="78.6">9</text>
<text x="83" y="78.6">11</text>
<text x="87.5" y="78.6">13</text>
<text x="92" y="78.6">15</text>
<text x="96.6" y="78.6">17</text>
<text x="101" y="78.6">19</text>
<text x="105.6" y="78.6">21</text>
<text x="51" y="85.9">B</text>
<text x="55.3" y="88.2">C</text>
<text x="50.9" y="90.4">D</text>
<text x="51.1" y="94.9">F</text>
<text x="55.4" y="92.7">E</text>
<text x="50.9" y="99.4">H</text>
<text x="55.1" y="97.2">G</text>
<text x="55.8" y="101.7">J</text>
<text x="51" y="103.9">K</text>
<text x="55.6" y="106.2">L</text>
<text x="50.6" y="108.5">M</text>
<text x="51" y="112.9">P</text>
<text x="55.3" y="110.7">N</text>
<text x="51.1" y="117.5">T</text>
<text x="55.3" y="115.2">R</text>
<text x="55.3" y="119.7">U</text>
<text x="51" y="122">V</text>
<text x="54.8" y="124.2">W</text>
<text x="49.5" y="131">AB</text>
<text x="51" y="126.4">Y</text>
<text x="53.8" y="128.7">AA</text>
<text x="63.4" y="161.7">2</text>
<text x="67.9" y="161.7">4</text>
<text x="72.4" y="161.7">6</text>
<text x="76.9" y="161.7">8</text>
<text x="80.8" y="161.7">10</text>
<text x="85.3" y="161.7">12</text>
<text x="89.8" y="161.7">14</text>
<text x="94.3" y="161.7">16</text>
<text x="98.8" y="161.7">18</text>
<text x="103.3" y="161.7">20</text>
<text x="107.8" y="161.7">22</text>
<text x="61.2" y="164.2">1</text>
<text x="65.7" y="164.2">3</text>
<text x="70.2" y="164.2">5</text>
<text x="74.7" y="164.2">7</text>
<text x="79.2" y="164.2">9</text>
<text x="83" y="164.2">11</text>
<text x="87.5" y="164.2">13</text>
<text x="92.1" y="164.2">15</text>
<text x="96.6" y="164.2">17</text>
<text x="101" y="164.2">19</text>
<text x="105.6" y="164.2">21</text>
<text x="49.5" y="169.3">AB</text>
<text x="51" y="173.8">Y</text>
<text x="53.8" y="171.6">AA</text>
<text x="51" y="178.3">V</text>
<text x="54.8" y="176.1">W</text>
<text x="51.1" y="182.8">T</text>
<text x="55.3" y="185.1">R</text>
<text x="55.3" y="180.6">U</text>
<text x="50.6" y="191.8">M</text>
<text x="51" y="187.3">P</text>
<text x="55.3" y="189.6">N</text>
<text x="51" y="196.3">K</text>
<text x="55.6" y="194.1">L</text>
<text x="50.9" y="200.9">H</text>
<text x="55.1" y="203.1">G</text>
<text x="55.8" y="198.6">J</text>
<text x="50.9" y="209.8">D</text>
<text x="51.1" y="205.3">F</text>
<text x="55.4" y="207.6">E</text>
<text x="51" y="214.4">B</text>
<text x="55.3" y="212.1">C</text>
<text x="55.4" y="216.6">A</text>
</g>
<g font-size="2.2">
<text x="94" y="227.3">e</text>
<text x="94" y="229.4">2</text>
</g>
</svg>
